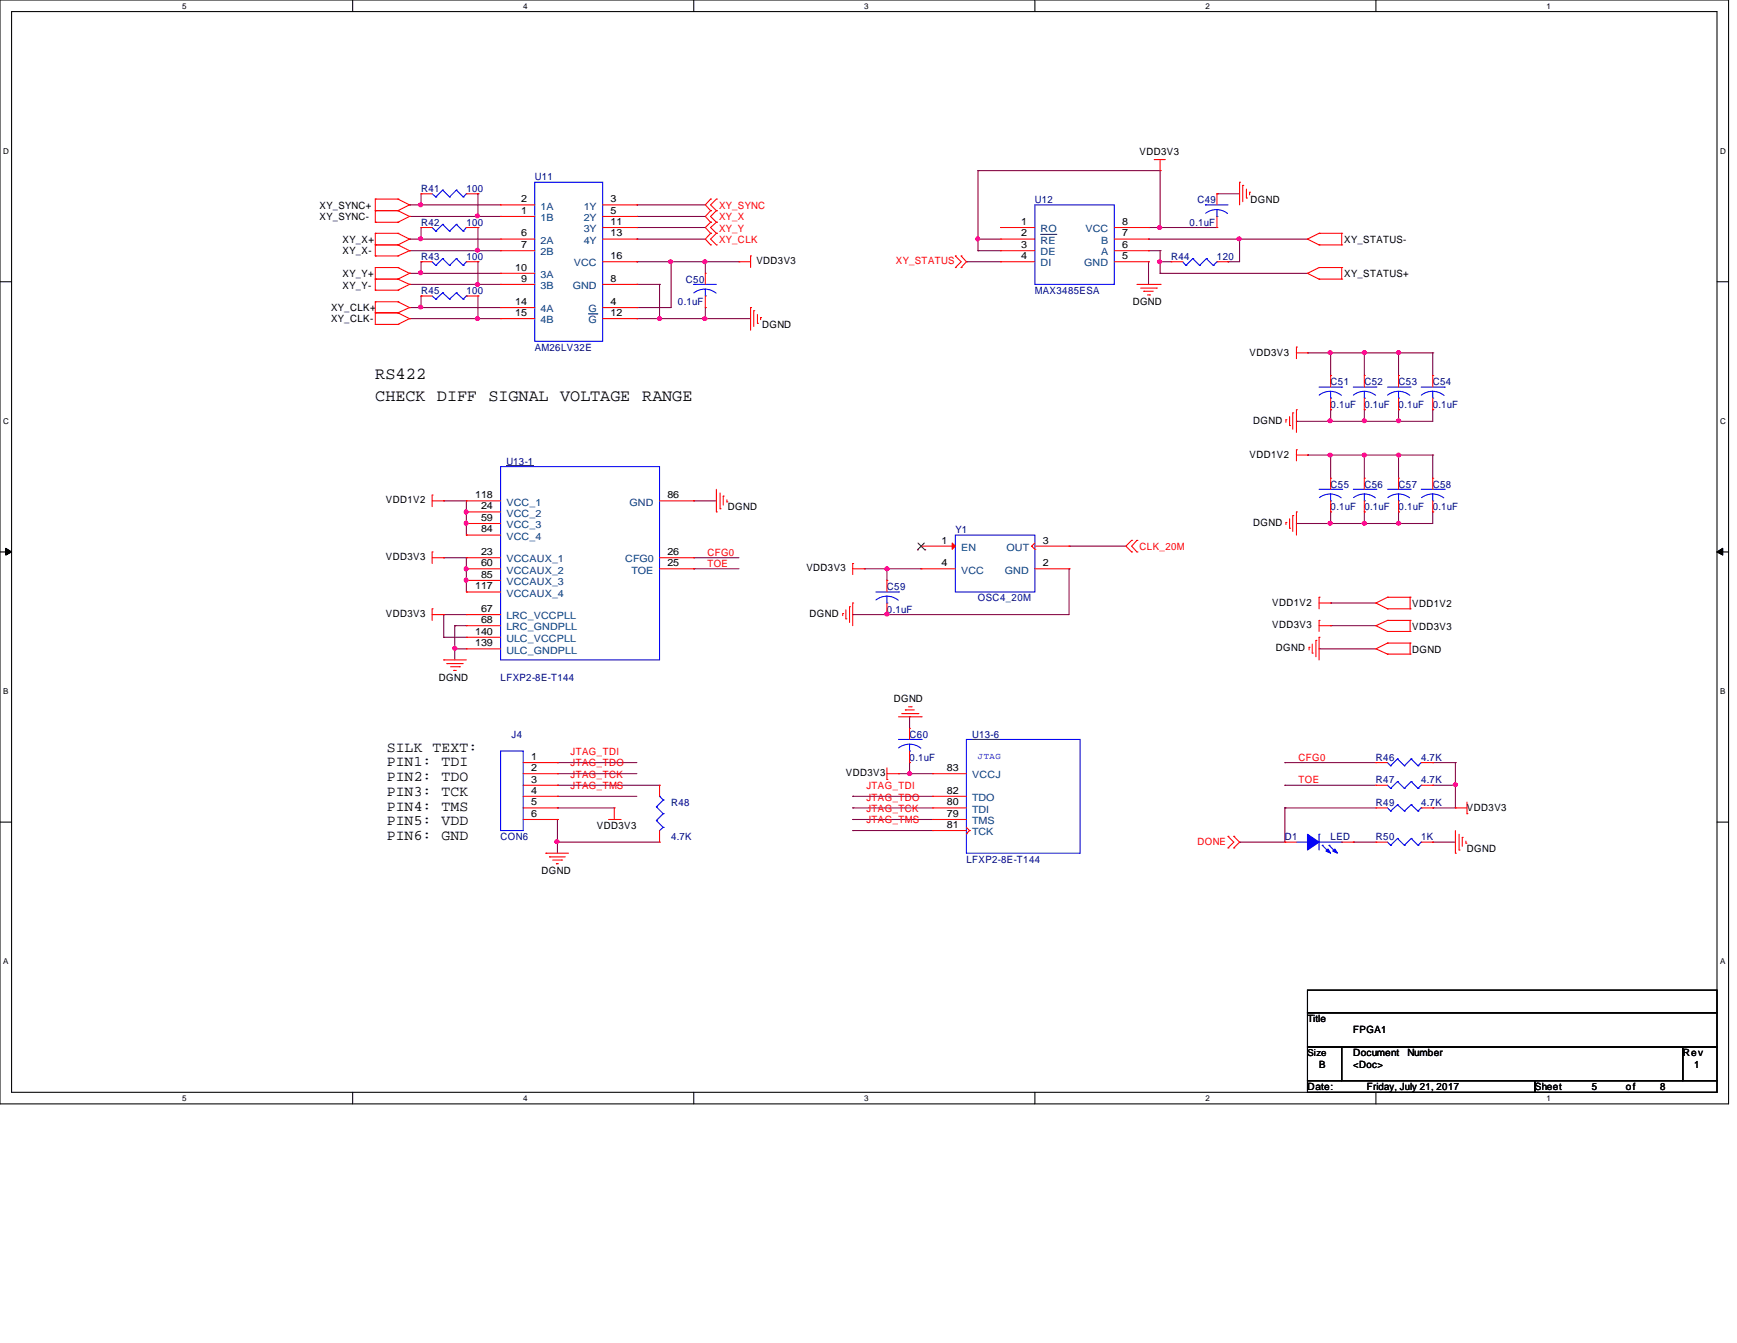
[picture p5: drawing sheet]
<svg xmlns="http://www.w3.org/2000/svg" width="279mm" height="216mm" viewBox="0 0 279 216" stroke-linecap="round" stroke-linejoin="round" font-family="sans-serif">
<path d="M0 0h278v177.5h-278zM1.9 1.9h274.3v173.7h-274.3z" fill="none" stroke="#000" stroke-width=".17"/>
<g fill="#fff">
<path d="M29.3 .3h.7v1.4h-.7z"/>
<path d="M29.3 175.9h.7v1.4h-.7z"/>
</g>
<path d="M56.7 0v1.9M56.7 175.6v1.9" fill="none" stroke="#000" stroke-width=".17"/>
<g fill="#fff">
<path d="M84.2 .3h.6v1.4h-.6z"/>
<path d="M84.2 175.9h.6v1.4h-.6z"/>
</g>
<path d="M111.6 0v1.9M111.6 175.6v1.9" fill="none" stroke="#000" stroke-width=".17"/>
<g fill="#fff">
<path d="M139 .3h.7v1.4h-.7z"/>
<path d="M139 175.9h.7v1.4h-.7z"/>
</g>
<path d="M166.5 0v1.9M166.5 175.6v1.9" fill="none" stroke="#000" stroke-width=".17"/>
<g fill="#fff">
<path d="M193.9 .3h.7v1.4h-.7z"/>
<path d="M193.9 175.9h.7v1.4h-.7z"/>
</g>
<path d="M221.3 0v1.9M221.3 175.6v1.9" fill="none" stroke="#000" stroke-width=".17"/>
<g fill="#fff">
<path d="M248.8 .3h.6v1.4h-.6z"/>
<path d="M248.8 175.9h.6v1.4h-.6z"/>
<path d="M.5 23.5h.9v1.5h-.9z"/>
<path d="M276.7 23.5h.9v1.5h-.9z"/>
<path d="M.5 67h.9v1.4h-.9z"/>
<path d="M276.7 67h.9v1.4h-.9z"/>
</g>
<path d="M0 45.3h1.9M276.2 45.3h1.8" fill="none" stroke="#000" stroke-width=".17"/>
<g fill="#fff">
<path d="M.5 110.4h.9v1.4h-.9z"/>
<path d="M276.7 110.4h.8v1.4h-.8z"/>
</g>
<path d="M0 88.7h1.9M276.2 88.7h1.8" fill="none" stroke="#000" stroke-width=".17"/>
<path d="M.9 88.1l1 .6-1 .5zM276.2 88.7l.9-.6v1.1z" fill="#000"/>
<path d="M.9 88.1l1 .6-1 .5zM276.2 88.7l.9-.6v1.1z" fill="none" stroke="#000" stroke-width=".16"/>
<g fill="#fff">
<path d="M.5 153.8h.8v1.5h-.8z"/>
<path d="M276.7 153.8h.8v1.5h-.8z"/>
</g>
<path d="M0 132.2h1.9M276.2 132.2h1.8" fill="none" stroke="#000" stroke-width=".17"/>
<path d="M65.9 32.9h.1M65.9 34.8h.1M65.9 32.9h1.8M65.9 34.8h11" fill="none" stroke="#800040" stroke-width=".17"/>
<circle cx="76.8" cy="34.7" r=".32" fill="#f0f"/>
<circle cx="76.8" cy="34.7" r=".32" fill="none" stroke="#f0f" stroke-width=".17"/>
<path d="M65.9 38.4h.1M65.9 38.4h1.8M65.9 40.3h.1M65.9 40.3h11" fill="none" stroke="#800040" stroke-width=".17"/>
<circle cx="76.8" cy="40.2" r=".32" fill="#f0f"/>
<circle cx="76.8" cy="40.2" r=".32" fill="none" stroke="#f0f" stroke-width=".17"/>
<path d="M65.9 43.9h.1M65.9 45.7h.1M65.9 43.9h1.8M65.9 45.7h11" fill="none" stroke="#800040" stroke-width=".17"/>
<circle cx="76.8" cy="45.7" r=".32" fill="#f0f"/>
<circle cx="76.8" cy="45.7" r=".32" fill="none" stroke="#f0f" stroke-width=".17"/>
<path d="M65.9 49.4h.1M65.9 51.2h.1M65.9 49.4h1.8M65.9 51.2h11" fill="none" stroke="#800040" stroke-width=".17"/>
<circle cx="76.8" cy="51.2" r=".32" fill="#f0f"/>
<circle cx="76.8" cy="51.2" r=".32" fill="none" stroke="#f0f" stroke-width=".17"/>
<path d="M102.4 42.1h.1M102.4 42.1h5.5M107.9 42.1h.1M107.9 42.1v7.3" fill="none" stroke="#800040" stroke-width=".17"/>
<circle cx="107.9" cy="42.1" r=".32" fill="#f0f"/>
<circle cx="107.9" cy="42.1" r=".32" fill="none" stroke="#f0f" stroke-width=".17"/>
<path d="M102.4 49.4h.1M102.4 51.2h.1M102.4 49.4h5.5M106.1 45.7h.1M106.1 45.7v5.5h-3.7" fill="none" stroke="#800040" stroke-width=".17"/>
<circle cx="106.1" cy="51.2" r=".32" fill="#f0f"/>
<circle cx="106.1" cy="51.2" r=".32" fill="none" stroke="#f0f" stroke-width=".17"/>
<path d="M102.4 45.7h.1M102.4 45.7h3.7M113.5 42.1h.1M113.5 42.1h5.4" fill="none" stroke="#800040" stroke-width=".17"/>
<circle cx="113.4" cy="42.1" r=".32" fill="#f0f"/>
<circle cx="113.4" cy="42.1" r=".32" fill="none" stroke="#f0f" stroke-width=".17"/>
<path d="M107.9 42.1h.1M107.9 42.1h5.6M113.5 51.2h.1M113.5 51.2h7.2" fill="none" stroke="#800040" stroke-width=".17"/>
<circle cx="113.4" cy="51.2" r=".32" fill="#f0f"/>
<circle cx="113.4" cy="51.2" r=".32" fill="none" stroke="#f0f" stroke-width=".17"/>
<path d="M106.1 51.2h.1M113.5 49.4h.1M113.5 42.1h.1M113.5 42.1v1.8M113.5 49.4v1.8h-7.4M139 91.4h.1M139 91.4h3.7" fill="none" stroke="#800040" stroke-width=".17"/>
<circle cx="142.7" cy="91.4" r=".32" fill="#f0f"/>
<circle cx="142.7" cy="91.4" r=".32" fill="none" stroke="#f0f" stroke-width=".17"/>
<path d="M142.7 91.4h.1M142.7 91.4h5.5M142.7 91.4v1.9M172 87.8h.1M172 87.8h9.1M89.7 131.7h.1M89.7 131.7v3.7" fill="none" stroke="#800040" stroke-width=".17"/>
<circle cx="89.6" cy="135.3" r=".32" fill="#f0f"/>
<circle cx="89.6" cy="135.3" r=".32" fill="none" stroke="#f0f" stroke-width=".17"/>
<g fill="none" stroke="#800040" stroke-width=".17">
<path d="M67.7 31.2h.1M67.7 32.9h.1M67.7 31.2v1.7M67.7 32.9h12.8M89.7 122.6h.1M89.7 124.4h.1M89.7 126.2h.1M89.7 128h.1M89.7 122.6h12.7M89.7 124.4h12.7M89.7 126.2h16.4M89.7 128h12.7"/>
<path d="M199.4 135.4h.1M199.4 135.4h7.3M217.7 135.4h.1M217.7 135.4h3.6M230.5 135.4h.1M230.5 135.4h3.6"/>
</g>
<circle cx="67.7" cy="32.9" r=".32" fill="#f0f"/>
<circle cx="67.7" cy="32.9" r=".32" fill="none" stroke="#f0f" stroke-width=".17"/>
<path d="M67.7 36.6h.1M67.7 38.4h.1M67.7 36.6v1.8M67.7 38.4h12.8M76.9 31.2h.1M76.9 34.8h.1M76.9 31.2v3.6M76.9 34.8h3.6" fill="none" stroke="#800040" stroke-width=".17"/>
<circle cx="67.7" cy="38.4" r=".32" fill="#f0f"/>
<circle cx="67.7" cy="38.4" r=".32" fill="none" stroke="#f0f" stroke-width=".17"/>
<path d="M67.7 42.1h.1M67.7 43.9h.1M67.7 42.1v1.8M67.7 43.9h12.8" fill="none" stroke="#800040" stroke-width=".17"/>
<circle cx="67.7" cy="43.9" r=".32" fill="#f0f"/>
<circle cx="67.7" cy="43.9" r=".32" fill="none" stroke="#f0f" stroke-width=".17"/>
<path d="M67.7 47.6h.1M67.7 49.4h.1M67.7 47.6v1.8M67.7 49.4h12.8" fill="none" stroke="#800040" stroke-width=".17"/>
<circle cx="67.7" cy="49.4" r=".32" fill="#f0f"/>
<circle cx="67.7" cy="49.4" r=".32" fill="none" stroke="#f0f" stroke-width=".17"/>
<g fill="none" stroke="#800040" stroke-width=".17">
<path d="M76.9 36.6h.1M76.9 36.6v3.7M76.9 40.3h.1M76.9 42.1h.1M76.9 45.7h.1M76.9 47.6h.1M76.9 51.2h.1M76.9 42.1v3.6M76.9 47.6v3.6M76.9 40.3h3.6M76.9 45.7h3.6M76.9 51.2h3.6"/>
<path d="M89.7 129.9h.1M89.7 135.4h.1M89.7 129.9h9.1M89.7 135.4h16.4M89.7 135.4v1.8M137.2 128h.1M137.2 129.9h.1M137.2 131.7h.1M137.2 133.5h.1M137.2 129.9h12.8M137.2 128h12.8M137.2 131.7h12.8"/>
<path d="M137.2 133.5h12.8M144.5 124.4h.1M144.5 124.4h1.8M206.7 129.9h.1M206.7 126.2h.1M206.7 129.9h14.6M206.7 129.9v5.5M206.7 126.2h14.6M230.5 129.9h.1M230.5 126.2h.1M230.5 122.6h.1M230.5 126.2h3.6"/>
<path d="M230.5 122.6h3.6M234.1 126.2h.1M234.1 122.6h.1M234.1 122.6v7.3h-3.6"/>
</g>
<circle cx="234.1" cy="126.2" r=".32" fill="#f0f"/>
<circle cx="234.1" cy="126.2" r=".32" fill="none" stroke="#f0f" stroke-width=".17"/>
<g fill="none" stroke="#800040" stroke-width=".17">
<path d="M102.4 32.9h.1M102.4 34.8h.1M102.4 36.6h.1M102.4 38.4h.1M102.4 32.9h11.1M102.4 34.8h11.1M102.4 36.6h11.1M102.4 38.4h11.1M137.2 98.8h.1M137.2 98.8h5.5M172 91.4h.1M172 91.4v7.4"/>
<path d="M206.7 122.6h.1M206.7 122.6h14.6"/>
</g>
<circle cx="142.7" cy="98.7" r=".32" fill="#f0f"/>
<circle cx="142.7" cy="98.7" r=".32" fill="none" stroke="#f0f" stroke-width=".17"/>
<path d="M142.7 98.8h.1M142.7 98.8h29.3M146.3 115.2h.1M146.3 115.2v1.9M146.3 122.6h.1M146.3 122.6v1.8" fill="none" stroke="#800040" stroke-width=".17"/>
<circle cx="146.3" cy="124.4" r=".32" fill="#f0f"/>
<circle cx="146.3" cy="124.4" r=".32" fill="none" stroke="#f0f" stroke-width=".17"/>
<path d="M75 82.3h.1M75 80.5v1.8M212.2 104.3h.1M212.2 104.3h9.1M214 100.6h.1M214 100.6h7.3M146.3 124.4h.1M146.3 124.4h3.7" fill="none" stroke="#800040" stroke-width=".17"/>
<circle cx="75" cy="82.3" r=".32" fill="#f0f"/>
<circle cx="75" cy="82.3" r=".32" fill="none" stroke="#f0f" stroke-width=".17"/>
<path d="M71.4 80.5h.1M71.4 89.7h.1M71.4 80.5h3.6M71.4 89.7h3.6v1.7M75 91.4h.1" fill="none" stroke="#800040" stroke-width=".17"/>
<circle cx="75" cy="91.4" r=".32" fill="#f0f"/>
<circle cx="75" cy="91.4" r=".32" fill="none" stroke="#f0f" stroke-width=".17"/>
<path d="M71.4 98.8h.1M71.4 98.8v3.6M71.4 98.8h3.6M71.4 102.4h.1M71.4 102.4h3.6M73.2 100.6h.1M73.2 104.3h.1M73.2 100.6h1.8M73.2 100.6v3.7M73.2 104.3h1.8" fill="none" stroke="#800040" stroke-width=".17"/>
<circle cx="73.2" cy="104.2" r=".32" fill="#f0f"/>
<circle cx="73.2" cy="104.2" r=".32" fill="none" stroke="#f0f" stroke-width=".17"/>
<g fill="none" stroke="#800040" stroke-width=".17">
<path d="M210.3 73.2h.1M210.3 73.2h3.7M225 67.7h.1M230.5 65.9h.1M230.5 65.9v1.8h-5.5M111.6 91.4h.1M111.6 89.7h.1M111.6 80.5h.1M111.6 91.4h7.3M111.6 89.7h7.3M111.6 80.5h3.6M208.5 84.2h.1"/>
<path d="M208.5 84.2h5.5M214 96.9h.1M214 96.9h7.3M225 84.2h.1M230.5 82.3h.1M230.5 82.3v1.9h-5.5M73.2 104.3h.1M73.2 104.3v1.8"/>
</g>
<circle cx="214" cy="84.1" r=".32" fill="#f0f"/>
<circle cx="214" cy="84.1" r=".32" fill="none" stroke="#f0f" stroke-width=".17"/>
<path d="M214 73.2h.1M214 73.2h5.5" fill="none" stroke="#800040" stroke-width=".17"/>
<circle cx="219.5" cy="73.2" r=".32" fill="#f0f"/>
<circle cx="219.5" cy="73.2" r=".32" fill="none" stroke="#f0f" stroke-width=".17"/>
<circle cx="214" cy="73.2" r=".32" fill="#f0f"/>
<circle cx="214" cy="73.2" r=".32" fill="none" stroke="#f0f" stroke-width=".17"/>
<path d="M214 73.2h.1M214 73.2v3.7M214 82.3h.1M214 84.2h.1M214 82.3v1.9M214 84.2h5.5" fill="none" stroke="#800040" stroke-width=".17"/>
<circle cx="219.5" cy="84.1" r=".32" fill="#f0f"/>
<circle cx="219.5" cy="84.1" r=".32" fill="none" stroke="#f0f" stroke-width=".17"/>
<path d="M230.5 73.2h.1M230.5 73.2v3.7M219.5 84.2h.1M219.5 82.3h.1M219.5 82.3v1.9M225 82.3h.1M225 82.3v1.9h-5.5" fill="none" stroke="#800040" stroke-width=".17"/>
<circle cx="225" cy="84.1" r=".32" fill="#f0f"/>
<circle cx="225" cy="84.1" r=".32" fill="none" stroke="#f0f" stroke-width=".17"/>
<path d="M225 73.2h.1M225 73.2h5.5M225 73.2v3.7" fill="none" stroke="#800040" stroke-width=".17"/>
<circle cx="225" cy="73.2" r=".32" fill="#f0f"/>
<circle cx="225" cy="73.2" r=".32" fill="none" stroke="#f0f" stroke-width=".17"/>
<path d="M210.3 56.7h.1M210.3 56.7h9.2M214 56.7h.1M208.5 67.7h.1M208.5 67.7h5.5M219.5 73.2h.1M219.5 73.2h5.5M219.5 73.2v3.7" fill="none" stroke="#800040" stroke-width=".17"/>
<circle cx="214" cy="67.6" r=".32" fill="#f0f"/>
<circle cx="214" cy="67.6" r=".32" fill="none" stroke="#f0f" stroke-width=".17"/>
<path d="M214 56.7h.1M214 56.7v3.7M214 65.9h.1M214 65.9v1.8" fill="none" stroke="#800040" stroke-width=".17"/>
<circle cx="214" cy="56.7" r=".32" fill="#f0f"/>
<circle cx="214" cy="56.7" r=".32" fill="none" stroke="#f0f" stroke-width=".17"/>
<path d="M214 67.7h.1M214 67.7h5.5" fill="none" stroke="#800040" stroke-width=".17"/>
<circle cx="219.5" cy="67.6" r=".32" fill="#f0f"/>
<circle cx="219.5" cy="67.6" r=".32" fill="none" stroke="#f0f" stroke-width=".17"/>
<path d="M230.5 56.7h.1M230.5 56.7v3.7M219.5 65.9h.1M219.5 67.7h.1M219.5 65.9v1.8M225 65.9h.1M225 65.9v1.8h-5.5" fill="none" stroke="#800040" stroke-width=".17"/>
<circle cx="225" cy="67.6" r=".32" fill="#f0f"/>
<circle cx="225" cy="67.6" r=".32" fill="none" stroke="#f0f" stroke-width=".17"/>
<path d="M219.5 56.7h.1M219.5 56.7h11M219.5 56.7v3.7M225 56.7h.1M225 56.7v3.7" fill="none" stroke="#800040" stroke-width=".17"/>
<circle cx="225" cy="56.7" r=".32" fill="#f0f"/>
<circle cx="225" cy="56.7" r=".32" fill="none" stroke="#f0f" stroke-width=".17"/>
<circle cx="219.5" cy="56.7" r=".32" fill="#f0f"/>
<circle cx="219.5" cy="56.7" r=".32" fill="none" stroke="#f0f" stroke-width=".17"/>
<path d="M75 93.3h.1M75 91.4v1.9" fill="none" stroke="#800040" stroke-width=".17"/>
<circle cx="75" cy="93.3" r=".32" fill="#f0f"/>
<circle cx="75" cy="93.3" r=".32" fill="none" stroke="#f0f" stroke-width=".17"/>
<path d="M75 95.2h.1M75 84.2h.1M75 82.3v1.9M75 93.3v1.9" fill="none" stroke="#800040" stroke-width=".17"/>
<circle cx="75" cy="84.1" r=".32" fill="#f0f"/>
<circle cx="75" cy="84.1" r=".32" fill="none" stroke="#f0f" stroke-width=".17"/>
<g fill="none" stroke="#800040" stroke-width=".17">
<path d="M184.7 38.4h.1M184.7 38.4h14.7M195.7 31.2h.1M195.7 31.2h3.7M184.7 42.1h.1M184.7 40.3h.1M184.7 42.1v3.6M184.7 40.3h1.9M186.6 40.3h.1M186.6 42.1h.1M186.6 40.3v3.6M186.6 42.1h1.8"/>
<path d="M75 86h.1M75 84.2v1.8"/>
</g>
<circle cx="186.5" cy="42.1" r=".32" fill="#f0f"/>
<circle cx="186.5" cy="42.1" r=".32" fill="none" stroke="#f0f" stroke-width=".17"/>
<path d="M186.6 36.6h.1M186.6 36.6h9.1M199.4 38.4h.1M199.4 38.4v3.7h-1.9M199.4 38.4h10.9M210.3 38.4h.1M186.6 43.9h.1M186.6 43.9h23.7M197.5 42.1h.1" fill="none" stroke="#800040" stroke-width=".17"/>
<circle cx="199.3" cy="38.4" r=".32" fill="#f0f"/>
<circle cx="199.3" cy="38.4" r=".32" fill="none" stroke="#f0f" stroke-width=".17"/>
<path d="M184.7 36.6h.1M186.6 27.4h.1M186.6 27.4v9.2h-1.9M155.4 42.1h.1M155.4 42.1h5.6" fill="none" stroke="#800040" stroke-width=".17"/>
<circle cx="186.5" cy="36.6" r=".32" fill="#f0f"/>
<circle cx="186.5" cy="36.6" r=".32" fill="none" stroke="#f0f" stroke-width=".17"/>
<path d="M157.3 27.4h.1M157.3 38.4h.1M157.3 27.4v11M157.3 27.4h29.3M157.3 38.4h3.7M157.3 40.3h.1M157.3 40.3h3.7" fill="none" stroke="#800040" stroke-width=".17"/>
<circle cx="157.2" cy="38.4" r=".32" fill="#f0f"/>
<circle cx="157.2" cy="38.4" r=".32" fill="none" stroke="#f0f" stroke-width=".17"/>
<path d="M157.3 38.4h.1M157.3 38.4v1.9" fill="none" stroke="#800040" stroke-width=".17"/>
<g fill="none" stroke="#f00" stroke-width=".17">
<path d="M60.4 33.9h.1M60.4 32h.1M60.4 35.7h.1M60.4 39.4h.1M60.4 37.5h.1M60.4 32h3.6M60.4 33.9h3.6M60.4 32v3.7M60.4 37.5v3.6M60.4 35.7h3.6M60.4 39.4h3.6M60.4 37.5h3.6"/>
<path d="M64 32h.1M64 33.9h.1M64 35.7h.1M64 39.4h.1M64 37.5h.1M64 32l1.9 .9M64 33.9l1.9 .9M64 39.4l1.9 .9M64 37.5l1.9 .9M65.9 32.9h.1M65.9 34.8h.1M65.9 38.4h.1"/>
<path d="M65.9 32.9l-1.9 1M65.9 34.8l-1.9 .9M65.9 38.4l-1.9 1M114.3 32h.1M114.3 33.9h.1M114.3 35.7h.1M114.3 37.5h.1M114.3 39.4h.1M114.3 32l-.8 .9 .8 1M114.3 33.9l-.8 .9 .8 .9M114.3 35.7l-.8 .9 .8 .9M114.3 37.5l-.8 .9 .8 1"/>
<path d="M115.2 33.9h.1M115.2 32h.1M115.2 35.7h.1M115.2 37.5h.1M115.2 39.4h.1M115.2 32l-.9 .9 .9 1M115.2 33.9l-.9 .9 .9 .9M115.2 35.7l-.9 .9 .9 .9M115.2 37.5l-.9 .9 .9 1M161 36.6h.1M161 38.4h.1M161 36.6h5.5"/>
<path d="M161 38.4h5.5M179.2 36.6h5.5M179.2 38.4h5.5M184.7 38.4h.1M184.7 36.6h.1M185.7 25.7h.1M185.7 25.7h1.8M186.6 27.4h.1M186.6 25.7v1.7M199.4 29.3h.1M199.4 29.3v3.6M199.9 29.8h.1"/>
<path d="M199.9 29.8v2.6M200.5 31.8h.1M200.5 30.4v1.4M201 30.9h.1M201 30.9v.4M210.3 38.4h.1M210.3 38.4l1.9 1M212.2 37.5h.1M212.2 39.4h.1M212.2 39.4h3.6M212.2 37.5h3.6M212.2 37.5l-1.9 .9"/>
<path d="M215.8 37.5h.1M215.8 39.4h.1M215.8 37.5v1.9M60.4 50.3h.1M60.4 48.5h.1M60.4 52.2h.1M60.4 46.7h.1M60.4 44.9h.1M60.4 43h.1M60.4 41.1h.1M60.4 43v3.7M60.4 48.5v3.7"/>
<path d="M60.4 48.5h3.6M60.4 50.3h3.6M60.4 52.2h3.6M60.4 44.9h3.6M60.4 46.7h3.6M60.4 43h3.6M60.4 41.1h3.6M64 48.5h.1M64 50.3h.1M64 52.2h.1M64 44.9h.1M64 46.7h.1"/>
<path d="M64 43h.1M64 41.1h.1M64 48.5l1.9 .9M64 50.3l1.9 .9M64 44.9l1.9 .8M64 43l1.9 .9M65.9 49.4h.1M65.9 51.2h.1M65.9 45.7h.1M65.9 43.9h.1M65.9 40.3h.1M65.9 49.4l-1.9 .9"/>
<path d="M65.9 51.2l-1.9 1M65.9 45.7l-1.9 1M65.9 43.9l-1.9 1M65.9 40.3l-1.9 .8M118.9 42.1h.1M118.9 42.1h1.8M120.7 41.1h.1M120.7 49.4h.1M120.7 41.1v1.9M120.7 49.4v3.7M121.2 50h.1M121.2 50v2.5"/>
<path d="M121.8 52h.1M121.8 50.5v1.5M122.3 51.1h.1M122.3 51.1v.3M153.7 41.1h.1M153.7 43h.1M153.7 41.1l.9 1-.9 .9M154.6 43h.1M154.6 41.1h.1M154.6 41.1l.8 1-.8 .9M161 40.3h.1M161 42.1h.1"/>
<path d="M161 42.1h5.5M161 40.3h5.5M179.2 42.1h5.5M179.2 40.3h5.5M182.9 45.7h3.7M183.5 46.3h2.5M184 46.8h.1M184 46.8h1.5M184.6 47.4h.3M184.7 42.1h.1M184.7 40.3h.1M184.9 47.4h.1"/>
<path d="M186 46.3h.1M186.6 45.7h.1M208.5 55.8h.1M208.5 55.8v1.9M208.5 56.7h1.8M210.3 43.9h.1M210.3 56.7h.1M210.3 43.9l1.9 1M212.2 43h.1M212.2 44.9h.1M212.2 44.9h3.6M212.2 43h3.6"/>
<path d="M212.2 43l-1.9 .9M215.8 43h.1M215.8 44.9h.1M215.8 43v1.9M69.5 79.6h.1M69.5 79.6v1.8M115.2 78.7v3.6M115.8 79.2v2.6M116.3 79.8h.1M116.3 79.8v1.4M206.8 67.5h.1M206.8 67.5v.4"/>
<path d="M207.4 68.4h.1M207.4 67v1.4M207.9 66.4h.1M207.9 66.4v2.6M208.5 72.3h.1M208.5 65.9h.1M208.5 73.2h1.8M208.5 65.9v3.6M208.5 72.3v1.8M210.3 73.2h.1M230.5 76.9h.1M230.5 76.9v1.8"/>
<path d="M69.5 88.7h.1M69.5 97.9h.1M69.5 80.5h1.9M69.5 88.7v1.9M69.5 97.9v1.8M69.5 89.7h1.9M69.5 98.8h1.9M71.4 80.5h.1M71.4 89.7h.1M71.4 98.8h.1M115.2 82.3h.1M115.8 81.8h.1"/>
<path d="M116.9 80.7h.1M116.9 80.3v.4M135.6 98.6h.1M135.6 98.6v.4M136.1 99.5h.1M136.1 98v1.5M136.7 97.5h.1M136.7 97.5v2.6M137.2 90.6h.1M137.2 96.9h.1M137.2 91.4h1.8M137.2 90.6v1.8"/>
<path d="M137.2 96.9v3.7M139 91.4h.1M142.7 93.3h.1M142.7 98.8h.1M142.7 93.3v1.9M142.7 96.9v1.9M148.2 91.4h.1M148.2 91.4h5.5M165.9 87.8h.1M165.9 87.8l.6 .5M166.5 88.3h.1M166.5 91.4h5.5"/>
<path d="M166.5 87.3l-.6 .5M166.5 87.8h5.5M172 87.8h.1M172 91.4h.1M182 86.9h.1M182 88.7h.1M182 86.9l-.9 .9 .9 .9M182.9 88.7h.1M182.9 86.9h.1M182.9 86.9l-.9 .9 .9 .9M206.8 84h.1M206.8 84v.3"/>
<path d="M207.4 84.9h.1M207.4 83.4v1.5M207.9 82.9h.1M207.9 82.9v2.5M208.5 82.3h.1M208.5 82.3v3.7M212.2 99.7h.1M212.2 96h.1M212.2 96v1.9M212.2 99.7v1.8M212.2 96.9h1.8M214 96.9h.1"/>
<path d="M221.3 96.9h.1M221.3 96.9l1.9 1M223.2 99.7h.1M223.2 96h.1M223.2 97.9h.1M223.2 99.7l-1.9 .9M223.2 99.7h3.6M223.2 96l-1.9 .9M223.2 96h3.6M223.2 97.9h3.6M226.8 99.7h.1M226.8 96h.1"/>
<path d="M226.8 97.9h.1M226.8 96v1.9M226.8 99.7v1.8M230.5 82.3h.1M230.5 80.5v1.8M71.4 106.1h.1M71.4 106.1h3.6M71.9 106.7h.1M71.9 106.7h2.6M72.5 107.2h1.4M73 107.8h.1M73 107.8h.4"/>
<path d="M73.9 107.2h.1M144.5 115.2h3.7M145 114.7h2.7M145.6 114.1h.1M145.6 114.1h1.5M146.1 113.6h.5M146.6 113.6h.1M147.7 114.7h.1M148.2 115.2h.1M210.6 104.1h.1M210.6 104.1v.4M211.1 105h.1"/>
<path d="M211.1 103.5v1.5M211.7 103h.1M211.7 103v2.6M212.2 102.4h.1M212.2 100.6h1.8M212.2 102.4v3.7M214 100.6h.1M221.3 100.6h.1M221.3 104.3h.1M221.3 100.6l1.9 .9M221.3 104.3l1.9 .9M223.2 101.5h.1"/>
<path d="M223.2 103.4h.1M223.2 105.2h.1M223.2 101.5h3.6M223.2 103.4l-1.9 .9M223.2 103.4h3.6M223.2 105.2h3.6M226.8 101.5h.1M226.8 103.4h.1M226.8 105.2h.1M226.8 103.4v1.8M84.2 131.7h5.5M84.2 124.4h5.5"/>
<path d="M84.2 129.9h5.5M84.2 122.6h5.5M84.2 126.2h5.5M84.2 128h5.5M87.8 137.2h.1M87.8 137.2h3.6M88.4 137.8h.1M88.4 137.8h2.5M88.9 138.3h1.4M89.5 138.9h.1M89.5 138.9h.3M89.7 122.6h.1"/>
<path d="M89.7 124.4h.1M89.7 126.2h.1M89.7 128h.1M89.7 129.9h.1M89.7 131.7h.1M90.3 138.3h.1M97.9 131.7h1.8M98.8 129.9h.1M98.8 129.9v1.8M99.7 131.7h.1M142.7 125.3h.1M142.7 124.4h1.8"/>
<path d="M142.7 123.4v1.9M144.5 124.4h.1M150 131.7h.1M150 129.9h.1M150 133.5h.1M150 128h.1M150 124.4h.1M150 131.7h5.4M150 124.4h5.4M150 129.9h5.4M150 128h5.4M150 133.5h5.4"/>
<path d="M155.4 134h.1M155.4 133l.6 .5M156 133.5h.1M156 133.5l-.6 .5M197.5 134.5h.1M197.5 136.3h.1M197.5 134.5l1 .9-1 .9M198.5 136.3h.1M198.5 134.5h.1M198.5 134.5l.9 .9-.9 .9M221.3 135.4h.1M221.3 135.4h1.9"/>
<path d="M228.6 135.4h1.9M230.5 135.4h.1M234.1 129.9h.1M234.1 137.2h.1M234.1 129.9h1.9M234.1 133.5v3.7M234.7 136.7h.1M234.7 134.1v2.6M235.2 134.6h.1M235.2 134.6v1.5M235.8 135.6h.1M235.8 135.2v.4"/>
<path d="M236 130.8h.1M236 128.9v1.9"/>
</g>
<path d="M210.3 159.2h65.9v3.6h-65.9zM210.3 162.8h65.9v5.5h-65.9zM210.3 168.3h5.5v5.4h-5.5zM210.3 173.7h36.6v1.9h-36.6zM215.8 168.3h54.9v5.4h-54.9zM246.9 173.7h29.3v1.9h-29.3zM270.7 168.3h5.5v5.4h-5.5z" fill="none" stroke="#000" stroke-width=".17"/>
<g fill="none" stroke="#00f" stroke-width=".17">
<path d="M166.5 32.9h12.7v12.8h-12.7zM228.6 78.7h3.7M230.5 79.4l1.1 .3 .6 .3M230.5 79.4l-.8 .1-1 .5M230.5 79.4v1.1M232.3 78.7h.1M140.9 95.2h3.6M142.7 96.9h.1M142.7 95.8l1.1 .3 .7 .4M142.7 95.8l-1.1 .3-.7 .4M142.7 95.8v1.1M144.5 95.2h.1"/>
<path d="M153.7 86h12.8v9.2h-12.8zM230.5 80.5h.1M155.4 118.9h18.3v18.3h-18.3zM80.5 120.7h3.7v12.8h-3.7zM223.2 135.4l.5 .5M223.7 135.9h.1M224.8 134.8h.1M224.8 134.8l-1.1 1.1M224.8 134.8l1.1 1.1M225.9 135.9h.1M227 134.8h.1M227 134.8l-1.1 1.1"/>
<path d="M227 134.8l1.1 1.1M228.1 135.9h.1M228.6 135.4h.1M228.6 135.4l-.5 .5"/>
</g>
<path d="M167.4 37.7h2.4M169.8 37.7h.1" fill="none" stroke="#004080" stroke-width=".16"/>
<path d="M156.4 118.8h4.4" fill="none" stroke="#000080" stroke-width=".16"/>
<path d="M153.2 87.3l.5 .5-.5 .5z" fill="#f00"/>
<g fill="none" stroke="#f00" stroke-width=".17">
<path d="M67.7 36.6h.1M67.7 31.2h.1M67.7 36.6h1.8M67.7 31.2h1.8M75 36.6h1.9M75 31.2h1.9M76.9 36.6h.1M76.9 31.2h.1M80.5 34.8h.1M80.5 32.9h.1M80.5 38.4h.1M80.5 34.8h5.5"/>
<path d="M80.5 32.9h5.5M80.5 38.4h5.5M96.9 36.6h5.5M96.9 34.8h5.5M96.9 32.9h5.5M96.9 38.4h5.5M102.4 32.9h.1M102.4 34.8h.1M102.4 36.6h.1M102.4 38.4h.1M195.7 31.2h.1M195.7 36.6h.1"/>
<path d="M195.7 31.2v1.7M195.7 34.8v1.8M67.7 42.1h.1M67.7 47.6h.1M67.7 42.1h1.8M67.7 47.6h1.8M75 42.1h1.9M75 47.6h1.9M76.9 42.1h.1M76.9 47.6h.1M80.5 40.3h.1M80.5 45.7h.1"/>
<path d="M80.5 43.9h.1M80.5 49.4h.1M80.5 51.2h.1M80.5 49.4h5.5M80.5 40.3h5.5M80.5 45.7h5.5M80.5 43.9h5.5M80.5 51.2h5.5M96.9 42.1h5.5M96.9 49.4h5.5M96.9 45.7h5.5M96.9 51.2h5.5"/>
<path d="M102.4 49.4h.1M102.4 45.7h.1M102.4 51.2h.1M102.4 42.1h.1M113.5 43.9h.1M113.5 49.4h.1M113.5 43.9v1.8M113.5 47.6v1.8M188.4 42.1h.1M188.4 42.1h1.8M195.7 42.1h1.8M197.5 42.1h.1"/>
<path d="M214 76.9h.1M214 60.4h.1M214 65.9h.1M214 60.4v1.8M214 64v1.9M214 76.9v1.8M219.5 76.9h.1M219.5 60.4h.1M219.5 65.9h.1M219.5 60.4v1.8M219.5 64v1.9M219.5 76.9v1.8"/>
<path d="M225 60.4h.1M225 65.9h.1M225 76.9h.1M225 60.4v1.8M225 64v1.9M225 76.9v1.8M230.5 60.4h.1M230.5 65.9h.1M230.5 60.4v1.8M230.5 64v1.9M75 89.7h.1M75 82.3h.1"/>
<path d="M75 84.2h.1M75 91.4h.1M75 86h.1M75 93.3h.1M75 95.2h.1M75 80.5h.1M75 98.8h.1M75 89.7h5.5M75 82.3h5.5M75 84.2h5.5M75 91.4h5.5M75 86h5.5"/>
<path d="M75 93.3h5.5M75 95.2h5.5M75 80.5h5.5M75 98.8h5.5M106.1 89.7h5.5M106.1 91.4h5.5M106.1 80.5h5.5M111.6 91.4h.1M111.6 89.7h.1M111.6 80.5h.1M148.2 87.8h.1M148.2 87.8h5.5"/>
<path d="M153.2 87.3l.5 .5-.5 .5zM214 82.3h.1M214 80.5v1.8M219.5 82.3h.1M219.5 80.5v1.8M225 82.3h.1M225 80.5v1.8M75 102.4h.1M75 100.6h.1M75 104.3h.1M75 102.4h5.5M75 100.6h5.5"/>
<path d="M75 104.3h5.5M146.3 117.1h.1M146.3 117.1v1.8M106.1 135.4h.1M106.1 126.2h.1M106.1 126.2v1.8M106.1 133.5v1.9M146.3 122.6h.1M146.3 120.7v1.9M221.3 122.6h.1M221.3 129.9h.1M221.3 126.2h.1"/>
<path d="M221.3 122.6h1.9M221.3 129.9h1.9M221.3 126.2h1.9M228.6 122.6h1.9M228.6 129.9h1.9M228.6 126.2h1.9M230.5 122.6h.1M230.5 129.9h.1M230.5 126.2h.1"/>
</g>
<path d="M147.6 88.4h.1M147.7 87.3l1.1 1.1M148.7 87.3l-1.1 1.1M148.8 88.4h.1" fill="none" stroke="#804000" stroke-width=".16"/>
<g fill="none" stroke="#00f" stroke-width=".17">
<path d="M69.5 36.6l.6 .6M69.5 31.2l.6 .5M70.1 37.2h.1M70.1 31.7h.1M71.2 36.1h.1M71.2 30.6h.1M71.2 36.1l-1.1 1.1M71.2 36.1l1.1 1.1M71.2 30.6l-1.1 1.1M71.2 30.6l1.1 1.1M72.3 37.2h.1M72.3 31.7h.1"/>
<path d="M73.4 36.1h.1M73.4 30.6h.1M73.4 36.1l-1.1 1.1M73.4 36.1l1.1 1.1M73.4 30.6l-1.1 1.1M73.4 30.6l1.1 1.1M74.5 37.2h.1M74.5 31.7h.1M75 36.6h.1M75 31.2h.1M75 36.6l-.5 .6M75 31.2l-.5 .5"/>
<path d="M86 29.3h10.9v25.6h-10.9zM193.9 32.9h.1M193.9 32.9h3.6M195.7 34.8h.1M195.7 33.7l-.8 .1-1 .5M195.7 33.7l1.1 .2 .6 .4M195.7 33.7v1.1M69.5 42.1l.6 .6M69.5 47.6l.6 .5M70.1 42.7h.1M70.1 48.1h.1M71.2 41.6h.1"/>
<path d="M71.2 47.1h.1M71.2 41.6l-1.1 1.1M71.2 41.6l1.1 1.1M71.2 47.1l-1.1 1M71.2 47.1l1.1 1M72.3 42.7h.1M72.3 48.1h.1M73.4 41.6h.1M73.4 47.1h.1M73.4 41.6l-1.1 1.1M73.4 41.6l1.1 1.1M73.4 47.1l-1.1 1"/>
<path d="M73.4 47.1l1.1 1M74.5 42.7h.1M74.5 48.1h.1M75 42.1h.1M75 47.6h.1M75 42.1l-.5 .6M75 47.6l-.5 .5M111.6 45.7h.1M111.6 45.7h3.6M113.5 47.6h.1M113.5 46.5l-.9 .1-1 .5M113.5 46.5l.7 .1 1 .5"/>
<path d="M113.5 46.5v1.1M190.2 42.1l.6 .6M190.8 42.7h.1M191.9 41.6h.1M191.9 41.6l-1.1 1.1M191.9 41.6l1.1 1.1M193 42.7h.1M194.1 41.6h.1M194.1 41.6l-1.1 1.1M194.1 41.6l1.1 1.1M195.2 42.7h.1M195.7 42.1h.1"/>
<path d="M195.7 42.1l-.5 .6M80.5 75h25.6v31.1h-25.6zM212.2 78.7h3.6M212.2 62.2h3.6M214 79.4l1.1 .3 .6 .3M214 79.4l-.8 .1-1 .5M214 64h.1M214 62.9l1.1 .3 .7 .4M214 62.9l-.8 .1-1 .5M214 62.9v1.1M214 79.4v1.1M215.8 78.7h.1"/>
<path d="M215.8 62.2h.1M217.7 78.7h3.6M217.7 62.2h3.6M219.5 79.4l.7 .1 1 .5M219.5 79.4l-1.1 .2-.7 .4M219.5 64h.1M219.5 62.9l.7 .1 1.1 .6M219.5 62.9l-.8 .1-1 .5M219.5 62.9v1.1M219.5 79.4v1.1M221.3 78.7h.1M221.3 62.2h.1"/>
<path d="M223.2 78.7h3.6M223.2 62.2h3.6M225 64h.1M225 62.9l.7 .1 1.1 .6M225 62.9l-.8 .1-1 .5M225 79.4l.7 .1 1 .5M225 79.4l-1.1 .2-.7 .4M225 62.9v1.1M225 79.4v1.1M226.8 62.2h.1M226.8 78.7h.1M228.6 62.2h3.7"/>
<path d="M230.5 64h.1M230.5 62.9l.7 .1 1.1 .6M230.5 62.9l-.8 .1-1.1 .5M230.5 62.9v1.1M232.3 62.2h.1M214 80.5h.1M219.5 80.5h.1M225 80.5h.1M144.5 118.9h3.7M146.3 119.6l1.2 .3 .6 .4M146.3 119.6l-1.1 .3-.7 .3M146.3 119.6v1.1"/>
<path d="M148.2 118.9h.1M105.6 131.9h.1M105.6 129.7h.1M105.6 131.9l1.1 1.1M105.6 129.7l1.1 1.1M106.1 128h.1M106.1 128l.6 .6M106.7 133h.1M106.7 130.8h.1M106.7 128.6h.1M106.7 133l-.6 .5M106.7 130.8l-1.1 1.1"/>
<path d="M106.7 128.6l-1.1 1.1M146.3 120.7h.1M208.5 135.4h1.8M210.3 135.4h.1M212.2 134.1h.1M212.2 134.1v2.6M212.2 135.4h3.6M215.8 135.4h.1M223.2 122.6l.5 .5M223.2 129.9l.5 .5M223.2 126.2l.5 .5M223.7 123.1h.1"/>
<path d="M223.7 130.4h.1M223.7 126.7h.1M224.8 122h.1M224.8 129.4h.1M224.8 125.6h.1M224.8 122l-1.1 1.1M224.8 122l1.1 1.1M224.8 129.4l-1.1 1M224.8 129.4l1.1 1M224.8 125.6l-1.1 1.1M224.8 125.6l1.1 1.1M225.9 123.1h.1"/>
<path d="M225.9 130.4h.1M225.9 126.7h.1M227 122h.1M227 129.4h.1M227 125.6h.1M227 122l-1.1 1.1M227 122l1.1 1.1M227 129.4l-1.1 1M227 129.4l1.1 1M227 125.6l-1.1 1.1M227 125.6l1.1 1.1M228.1 123.1h.1"/>
<path d="M228.1 130.4h.1M228.1 126.7h.1M228.6 122.6h.1M228.6 129.9h.1M228.6 126.2h.1M228.6 122.6l-.5 .5M228.6 129.9l-.5 .5M228.6 126.2l-.5 .5"/>
</g>
<path d="M81.4 74.9h4.5" fill="none" stroke="#000080" stroke-width=".16"/>
<path d="M94.7 50.5h1.3M96 50.5h.1" fill="none" stroke="#004080" stroke-width=".16"/>
<path d="M210.3 134.1l1.9 1.3-1.9 1.3z" fill-rule="evenodd" fill="#00f"/>
<path d="M210.3 134.1l1.9 1.3-1.9 1.3z" fill="none" stroke="#00f" stroke-width=".17"/>
<path d="M214.4 136.8l.3-.3 .4 .7z" fill-rule="evenodd" fill="#00f"/>
<path d="M214.4 136.8l.3-.3 .4 .7z" fill="none" stroke="#00f" stroke-width=".17"/>
<path d="M213.3 136.8l.3-.3 .4 .7z" fill-rule="evenodd" fill="#00f"/>
<path d="M212.7 135.9h.1M212.7 135.9l1.1 1.1M213.3 136.8l.3-.3 .4 .7zM213.8 135.9h.1M213.8 135.9l1.1 1.1" fill="none" stroke="#00f" stroke-width=".17"/>
<path d="M206.7 135.4h.1M206.7 135.4h1.8M215.8 135.4h1.9M217.7 135.4h.1" fill="none" stroke="#f00" stroke-width=".17"/>
<circle cx="76.8" cy="34.7" r=".32" fill="#f0f"/>
<circle cx="76.8" cy="34.7" r=".32" fill="none" stroke="#f0f" stroke-width=".17"/>
<circle cx="76.8" cy="40.2" r=".32" fill="#f0f"/>
<circle cx="76.8" cy="40.2" r=".32" fill="none" stroke="#f0f" stroke-width=".17"/>
<circle cx="76.8" cy="45.7" r=".32" fill="#f0f"/>
<circle cx="76.8" cy="45.7" r=".32" fill="none" stroke="#f0f" stroke-width=".17"/>
<circle cx="76.8" cy="51.2" r=".32" fill="#f0f"/>
<circle cx="76.8" cy="51.2" r=".32" fill="none" stroke="#f0f" stroke-width=".17"/>
<circle cx="107.9" cy="42.1" r=".32" fill="#f0f"/>
<circle cx="107.9" cy="42.1" r=".32" fill="none" stroke="#f0f" stroke-width=".17"/>
<circle cx="106.1" cy="51.2" r=".32" fill="#f0f"/>
<circle cx="106.1" cy="51.2" r=".32" fill="none" stroke="#f0f" stroke-width=".17"/>
<circle cx="113.4" cy="42.1" r=".32" fill="#f0f"/>
<circle cx="113.4" cy="42.1" r=".32" fill="none" stroke="#f0f" stroke-width=".17"/>
<circle cx="113.4" cy="51.2" r=".32" fill="#f0f"/>
<circle cx="113.4" cy="51.2" r=".32" fill="none" stroke="#f0f" stroke-width=".17"/>
<circle cx="142.7" cy="91.4" r=".32" fill="#f0f"/>
<circle cx="142.7" cy="91.4" r=".32" fill="none" stroke="#f0f" stroke-width=".17"/>
<circle cx="89.6" cy="135.3" r=".32" fill="#f0f"/>
<circle cx="89.6" cy="135.3" r=".32" fill="none" stroke="#f0f" stroke-width=".17"/>
<circle cx="67.7" cy="32.9" r=".32" fill="#f0f"/>
<circle cx="67.7" cy="32.9" r=".32" fill="none" stroke="#f0f" stroke-width=".17"/>
<circle cx="67.7" cy="38.4" r=".32" fill="#f0f"/>
<circle cx="67.7" cy="38.4" r=".32" fill="none" stroke="#f0f" stroke-width=".17"/>
<circle cx="67.7" cy="43.9" r=".32" fill="#f0f"/>
<circle cx="67.7" cy="43.9" r=".32" fill="none" stroke="#f0f" stroke-width=".17"/>
<circle cx="67.7" cy="49.4" r=".32" fill="#f0f"/>
<circle cx="67.7" cy="49.4" r=".32" fill="none" stroke="#f0f" stroke-width=".17"/>
<circle cx="234.1" cy="126.2" r=".32" fill="#f0f"/>
<circle cx="234.1" cy="126.2" r=".32" fill="none" stroke="#f0f" stroke-width=".17"/>
<circle cx="142.7" cy="98.7" r=".32" fill="#f0f"/>
<circle cx="142.7" cy="98.7" r=".32" fill="none" stroke="#f0f" stroke-width=".17"/>
<circle cx="146.3" cy="124.4" r=".32" fill="#f0f"/>
<circle cx="146.3" cy="124.4" r=".32" fill="none" stroke="#f0f" stroke-width=".17"/>
<circle cx="75" cy="82.3" r=".32" fill="#f0f"/>
<circle cx="75" cy="82.3" r=".32" fill="none" stroke="#f0f" stroke-width=".17"/>
<circle cx="75" cy="91.4" r=".32" fill="#f0f"/>
<circle cx="75" cy="91.4" r=".32" fill="none" stroke="#f0f" stroke-width=".17"/>
<circle cx="73.2" cy="104.2" r=".32" fill="#f0f"/>
<circle cx="73.2" cy="104.2" r=".32" fill="none" stroke="#f0f" stroke-width=".17"/>
<circle cx="214" cy="84.1" r=".32" fill="#f0f"/>
<circle cx="214" cy="84.1" r=".32" fill="none" stroke="#f0f" stroke-width=".17"/>
<circle cx="219.5" cy="73.2" r=".32" fill="#f0f"/>
<circle cx="219.5" cy="73.2" r=".32" fill="none" stroke="#f0f" stroke-width=".17"/>
<circle cx="214" cy="73.2" r=".32" fill="#f0f"/>
<circle cx="214" cy="73.2" r=".32" fill="none" stroke="#f0f" stroke-width=".17"/>
<circle cx="219.5" cy="84.1" r=".32" fill="#f0f"/>
<circle cx="219.5" cy="84.1" r=".32" fill="none" stroke="#f0f" stroke-width=".17"/>
<circle cx="225" cy="84.1" r=".32" fill="#f0f"/>
<circle cx="225" cy="84.1" r=".32" fill="none" stroke="#f0f" stroke-width=".17"/>
<circle cx="225" cy="73.2" r=".32" fill="#f0f"/>
<circle cx="225" cy="73.2" r=".32" fill="none" stroke="#f0f" stroke-width=".17"/>
<circle cx="214" cy="67.6" r=".32" fill="#f0f"/>
<circle cx="214" cy="67.6" r=".32" fill="none" stroke="#f0f" stroke-width=".17"/>
<circle cx="214" cy="56.7" r=".32" fill="#f0f"/>
<circle cx="214" cy="56.7" r=".32" fill="none" stroke="#f0f" stroke-width=".17"/>
<circle cx="219.5" cy="67.6" r=".32" fill="#f0f"/>
<circle cx="219.5" cy="67.6" r=".32" fill="none" stroke="#f0f" stroke-width=".17"/>
<circle cx="225" cy="67.6" r=".32" fill="#f0f"/>
<circle cx="225" cy="67.6" r=".32" fill="none" stroke="#f0f" stroke-width=".17"/>
<circle cx="225" cy="56.7" r=".32" fill="#f0f"/>
<circle cx="225" cy="56.7" r=".32" fill="none" stroke="#f0f" stroke-width=".17"/>
<circle cx="219.5" cy="56.7" r=".32" fill="#f0f"/>
<circle cx="219.5" cy="56.7" r=".32" fill="none" stroke="#f0f" stroke-width=".17"/>
<circle cx="75" cy="93.3" r=".32" fill="#f0f"/>
<circle cx="75" cy="93.3" r=".32" fill="none" stroke="#f0f" stroke-width=".17"/>
<circle cx="75" cy="84.1" r=".32" fill="#f0f"/>
<circle cx="75" cy="84.1" r=".32" fill="none" stroke="#f0f" stroke-width=".17"/>
<circle cx="186.5" cy="42.1" r=".32" fill="#f0f"/>
<circle cx="186.5" cy="42.1" r=".32" fill="none" stroke="#f0f" stroke-width=".17"/>
<circle cx="199.3" cy="38.4" r=".32" fill="#f0f"/>
<circle cx="199.3" cy="38.4" r=".32" fill="none" stroke="#f0f" stroke-width=".17"/>
<circle cx="186.5" cy="36.6" r=".32" fill="#f0f"/>
<circle cx="186.5" cy="36.6" r=".32" fill="none" stroke="#f0f" stroke-width=".17"/>
<circle cx="157.2" cy="38.4" r=".32" fill="#f0f"/>
<circle cx="157.2" cy="38.4" r=".32" fill="none" stroke="#f0f" stroke-width=".17"/>
<g font-size="2.7">
<text x="60.4" y="64.5">CHECK DIFF SIGNAL VOLTAGE</text>
<text x="60.4" y="60.9">RS422</text>
<text x="103.3" y="64.5">RANGE</text>
</g>
<g font-size="2.4">
<text x="62.2" y="120.8">SILK TEXT:</text>
<text x="62.2" y="123.2">PIN1: TDI</text>
<text x="62.2" y="125.6">PIN2: TDO</text>
<text x="62.2" y="127.9">PIN3: TCK</text>
<text x="62.2" y="130.3">PIN4: TMS</text>
<text x="62.2" y="132.7">PIN5: VDD</text>
<text x="62.2" y="135">PIN6: GND</text>
</g>
<g font-size="1.6" fill="#000080">
<text x="86" y="29">U11</text>
<text x="67.7" y="30.8">R41</text>
<text x="75" y="30.8">100</text>
<text x="166.5" y="32.7">U12</text>
<text x="192.6" y="32.7">C49</text>
<text x="67.7" y="36.3">R42</text>
<text x="67.7" y="41.8">R43</text>
<text x="75" y="36.3">100</text>
<text x="75" y="41.8">100</text>
<text x="188.4" y="41.8">R44</text>
<text x="191.3" y="36.3">0.1uF</text>
<text x="195.7" y="41.8">120</text>
<text x="67.7" y="47.2">R45</text>
<text x="75" y="47.2">100</text>
<text x="110.3" y="45.5">C50</text>
<text x="166.5" y="47.2">MAX3485ESA</text>
<text x="109.1" y="49.1">0.1uF</text>
<text x="86" y="56.4">AM26LV32E</text>
<text x="214" y="61.9">C51</text>
<text x="214" y="65.5">0.1uF</text>
<text x="219.5" y="61.9">C52</text>
<text x="219.5" y="65.5">0.1uF</text>
<text x="225" y="61.9">C53</text>
<text x="225" y="65.5">0.1uF</text>
<text x="230.5" y="61.9">C54</text>
<text x="230.5" y="65.5">0.1uF</text>
<text x="81.4" y="74.7">U13-1</text>
<text x="214" y="78.4">C55</text>
<text x="214" y="82">0.1uF</text>
<text x="219.5" y="78.4">C56</text>
<text x="219.5" y="82">0.1uF</text>
<text x="225" y="78.4">C57</text>
<text x="225" y="82">0.1uF</text>
<text x="230.5" y="78.4">C58</text>
<text x="230.5" y="82">0.1uF</text>
<text x="153.7" y="85.7">Y1</text>
<text x="142.7" y="94.8">C59</text>
<text x="142.7" y="98.5">0.1uF</text>
<text x="157.3" y="96.7">OSC4_20M</text>
<text x="80.5" y="109.5">LFXP2-8E-T144</text>
<text x="82.3" y="118.6">J4</text>
<text x="146.3" y="118.6">C60</text>
<text x="156.4" y="118.6">U13-6</text>
<text x="146.3" y="122.3">0.1uF</text>
<text x="221.3" y="122.3">R46</text>
<text x="221.3" y="125.9">R47</text>
<text x="228.6" y="122.3">4.7K</text>
<text x="228.6" y="125.9">4.7K</text>
<text x="108" y="129.5">R48</text>
<text x="221.3" y="129.5">R49</text>
<text x="228.6" y="129.5">4.7K</text>
<text x="80.5" y="135">CON6</text>
<text x="108" y="135">4.7K</text>
<text x="206.7" y="135">D1</text>
<text x="214" y="135">LED</text>
<text x="221.3" y="135">R50</text>
<text x="228.6" y="135">1K</text>
<text x="155.4" y="138.7">LFXP2-8E-T144</text>
</g>
<g font-size="1.6">
<text x="183.3" y="25">VDD3V3</text>
<text x="51.4" y="33.5">XY_SYNC+</text>
<text x="51.4" y="35.4">XY_SYNC-</text>
<text x="83.8" y="34.4">1</text>
<text x="83.8" y="32.5">2</text>
<text x="98.2" y="32.5">3</text>
<text x="98.2" y="34.4">5</text>
<text x="201.2" y="32.7">DGND</text>
<text x="55.1" y="40.9">XY_X-</text>
<text x="55.1" y="39">XY_X+</text>
<text x="83.8" y="38">6</text>
<text x="83.8" y="39.9">7</text>
<text x="98.2" y="41.7">16</text>
<text x="98.2" y="36.2">11</text>
<text x="98.2" y="38">13</text>
<text x="164.3" y="38">2</text>
<text x="164.3" y="36.2">1</text>
<text x="164.3" y="39.9">3</text>
<text x="164.3" y="41.7">4</text>
<text x="180.5" y="41.7">5</text>
<text x="180.5" y="36.2">8</text>
<text x="180.5" y="39.9">6</text>
<text x="180.5" y="38">7</text>
<text x="216.2" y="39">XY_STATUS-</text>
<text x="55.1" y="46.4">XY_Y-</text>
<text x="55.1" y="44.5">XY_Y+</text>
<text x="82.9" y="43.5">10</text>
<text x="83.8" y="45.3">9</text>
<text x="98.2" y="45.3">8</text>
<text x="121.7" y="42.5">VDD3V3</text>
<text x="216.2" y="44.5">XY_STATUS+</text>
<text x="53.3" y="50">XY_CLK+</text>
<text x="53.3" y="51.8">XY_CLK-</text>
<text x="82.9" y="49">14</text>
<text x="82.9" y="50.8">15</text>
<text x="98.2" y="50.8">12</text>
<text x="98.2" y="49">4</text>
<text x="122.6" y="52.7">DGND</text>
<text x="182.2" y="49.1">DGND</text>
<text x="201" y="57.2">VDD3V3</text>
<text x="201.6" y="68.2">DGND</text>
<text x="201" y="73.6">VDD1V2</text>
<text x="62.1" y="80.9">VDD1V2</text>
<text x="76.5" y="80.1">118</text>
<text x="77.4" y="81.9">24</text>
<text x="77.4" y="83.7">59</text>
<text x="107.4" y="80.1">86</text>
<text x="117.1" y="82">DGND</text>
<text x="77.4" y="89.2">23</text>
<text x="77.4" y="85.6">84</text>
<text x="107.4" y="89.2">26</text>
<text x="151.5" y="87.4">1</text>
<text x="167.7" y="87.4">3</text>
<text x="201.6" y="84.6">DGND</text>
<text x="62.1" y="90.1">VDD3V3</text>
<text x="76.5" y="94.7">117</text>
<text x="77.4" y="91">60</text>
<text x="77.4" y="92.9">85</text>
<text x="107.4" y="91">25</text>
<text x="129.7" y="91.9">VDD3V3</text>
<text x="151.5" y="91">4</text>
<text x="167.7" y="91">2</text>
<text x="62.1" y="99.2">VDD3V3</text>
<text x="77.4" y="98.4">67</text>
<text x="77.4" y="100.2">68</text>
<text x="130.2" y="99.2">DGND</text>
<text x="204.6" y="101">VDD3V3</text>
<text x="204.6" y="97.4">VDD1V2</text>
<text x="227.2" y="101.3">VDD3V3</text>
<text x="227.2" y="97.5">VDD1V2</text>
<text x="76.5" y="102">140</text>
<text x="76.5" y="103.9">139</text>
<text x="205.2" y="104.7">DGND</text>
<text x="227.2" y="104.9">DGND</text>
<text x="70.6" y="109.5">DGND</text>
<text x="143.8" y="112.8">DGND</text>
<text x="85.4" y="122.2">1</text>
<text x="85.4" y="124">2</text>
<text x="85.4" y="125.8">3</text>
<text x="136.1" y="124.8">VDD3V3</text>
<text x="152.3" y="124">83</text>
<text x="85.4" y="127.6">4</text>
<text x="85.4" y="129.5">5</text>
<text x="85.4" y="131.3">6</text>
<text x="152.3" y="131.3">79</text>
<text x="152.3" y="129.5">80</text>
<text x="152.3" y="127.6">82</text>
<text x="236" y="130.3">VDD3V3</text>
<text x="96" y="133.3">VDD3V3</text>
<text x="152.3" y="133.1">81</text>
<text x="236" y="136.9">DGND</text>
<text x="87.1" y="140.5">DGND</text>
<text x="210.3" y="164.3">Title</text>
<text x="217.7" y="166.1">FPGA1</text>
<text x="212.2" y="171.6">B</text>
<text x="217.7" y="169.8">Document</text>
<text x="217.7" y="171.6">&lt;Doc&gt;</text>
<text x="226.4" y="169.8">Number</text>
<text x="270.7" y="169.8">Rev</text>
<text x="272.5" y="171.6">1</text>
<text x="210.3" y="175.3">Date:</text>
<text x="219.9" y="175.3">Friday, July 21, 2017</text>
<text x="246.9" y="175.3">Sheet</text>
<text x="256" y="175.3">5</text>
<text x="261.5" y="175.3">of</text>
<text x="267" y="175.3">8</text>
</g>
<g font-size="1.6" fill="#004080">
<text x="87" y="35.6">1B</text>
<text x="87" y="33.7">1A</text>
<text x="93.9" y="33.7">1Y</text>
<text x="93.9" y="35.6">2Y</text>
<text x="87" y="39.2">2A</text>
<text x="87" y="41.1">2B</text>
<text x="93.9" y="37.3">3Y</text>
<text x="93.9" y="39.2">4Y</text>
<text x="167.4" y="37.3">RO</text>
<text x="167.4" y="39.2">RE</text>
<text x="167.4" y="41.1">DE</text>
<text x="174.6" y="37.3">VCC</text>
<text x="177.1" y="41.1">A</text>
<text x="177.1" y="39.2">B</text>
<text x="87" y="46.5">3B</text>
<text x="87" y="44.7">3A</text>
<text x="92.1" y="46.5">GND</text>
<text x="92.3" y="42.8">VCC</text>
<text x="167.4" y="42.8">DI</text>
<text x="174.4" y="42.8">GND</text>
<text x="87" y="50.2">4A</text>
<text x="87" y="52">4B</text>
<text x="94.7" y="50.2">G</text>
<text x="94.7" y="52">G</text>
<text x="81.4" y="83.1">VCC_2</text>
<text x="81.4" y="81.3">VCC_1</text>
<text x="101.3" y="81.3">GND</text>
<text x="81.4" y="84.9">VCC_3</text>
<text x="81.4" y="86.8">VCC_4</text>
<text x="154.6" y="88.6">EN</text>
<text x="161.9" y="88.6">OUT</text>
<text x="81.4" y="90.4">VCCAUX_1</text>
<text x="81.4" y="92.2">VCCAUX_2</text>
<text x="81.4" y="94.1">VCCAUX_3</text>
<text x="81.4" y="95.9">VCCAUX_4</text>
<text x="100.6" y="90.4">CFG0</text>
<text x="101.6" y="92.2">TOE</text>
<text x="154.6" y="92.2">VCC</text>
<text x="161.6" y="92.2">GND</text>
<text x="81.4" y="99.6">LRC_VCCPLL</text>
<text x="81.4" y="101.3">LRC_GNDPLL</text>
<text x="81.4" y="103.2">ULC_VCCPLL</text>
<text x="81.4" y="105.1">ULC_GNDPLL</text>
<text x="156.4" y="125.1">VCCJ</text>
<text x="156.4" y="130.6">TDI</text>
<text x="156.4" y="128.8">TDO</text>
<text x="156.4" y="132.5">TMS</text>
<text x="156.4" y="134.3">TCK</text>
</g>
<g font-size="1.6" fill="#f00">
<text x="115.7" y="33.5">XY_SYNC</text>
<text x="115.7" y="35.4">XY_X</text>
<text x="115.7" y="37.3">XY_Y</text>
<text x="115.7" y="39">XY_CLK</text>
<text x="144.1" y="42.5">XY_STATUS</text>
<text x="113.8" y="89.3">CFG0</text>
<text x="183.3" y="88.4">CLK_20M</text>
<text x="113.8" y="91.1">TOE</text>
<text x="91.8" y="121.4">JTAG_TDI</text>
<text x="91.8" y="123.2">JTAG_TDO</text>
<text x="91.8" y="125.1">JTAG_TCK</text>
<text x="208.9" y="125.9">TOE</text>
<text x="208.9" y="122.3">CFG0</text>
<text x="91.8" y="126.8">JTAG_TMS</text>
<text x="139.4" y="126.8">JTAG_TDI</text>
<text x="139.4" y="128.7">JTAG_TDO</text>
<text x="139.4" y="130.6">JTAG_TCK</text>
<text x="139.4" y="132.3">JTAG_TMS</text>
<text x="192.6" y="135.8">DONE</text>
</g>
<text font-size="1.5" x="210.3" y="169.8">Size</text>
<text font-size="1.4" fill="#00f" x="157.3" y="122">JTAG</text>
<g font-size="1.3">
<text x="29.3" y="1.4">5</text>
<text x="84.2" y="1.4">4</text>
<text x="139" y="1.4">3</text>
<text x="193.9" y="1.4">2</text>
<text x="248.8" y="1.4">1</text>
<text x=".5" y="24.7">D</text>
<text x="276.7" y="24.7">D</text>
<text x=".5" y="68.2">C</text>
<text x="276.7" y="68.2">C</text>
<text x=".5" y="111.6">B</text>
<text x="276.7" y="111.6">B</text>
<text x=".5" y="155">A</text>
<text x="276.7" y="155">A</text>
<text x="29.3" y="177">5</text>
<text x="84.2" y="177">4</text>
<text x="139" y="177">3</text>
<text x="193.9" y="177">2</text>
<text x="248.8" y="177">1</text>
</g>
</svg>
